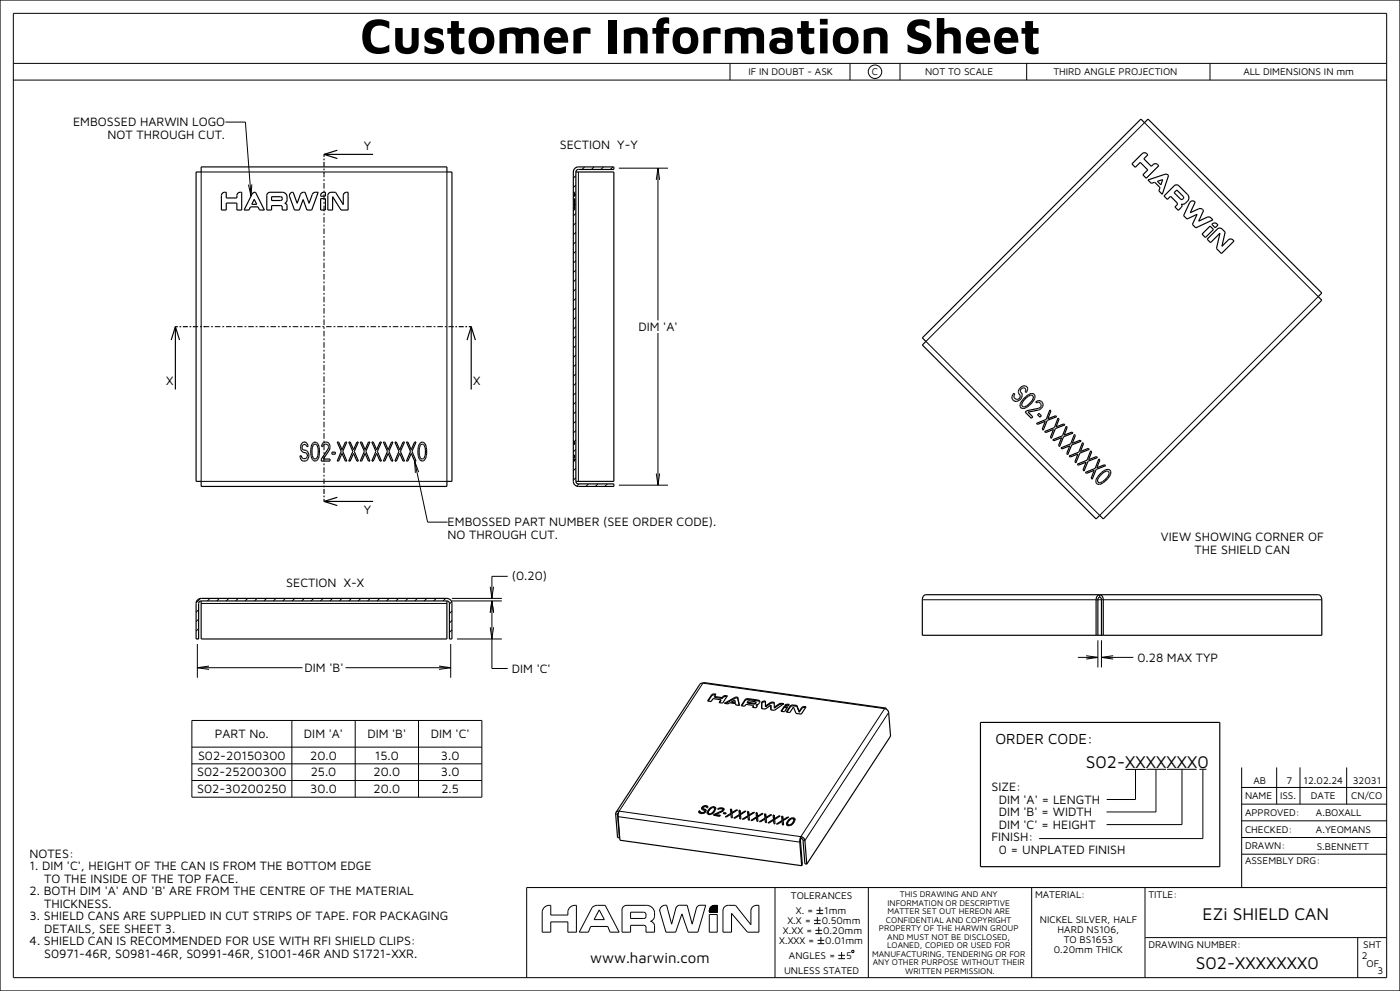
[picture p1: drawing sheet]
<svg xmlns="http://www.w3.org/2000/svg" width="420mm" height="297mm" viewBox="0 0 420 297" stroke-linecap="round" stroke-linejoin="round" font-family="sans-serif">
<g fill="none" stroke="#000" stroke-width=".3">
<path d="M4 4h412v289h-412zM4 19h412M219 19v5M255 19v5M270 19v5M308 19v5M363 19v5M4 24h412M67.6 36.6h6l1.7 22.2M343.3 36.8l52.2 52.1-65.6 65.6-52.1-52.2zM60.3 51.5h73.8v92.8h-73.8zM75.5 55.3l-.2 3.5-.8-3.5"/>
<path d="M97.2 52.3v.8M97.2 53.7v.6M97.2 54.8v1.7M97.2 57.1v.6M97.2 58.2v1.7M172 58.6h.4M172.3 58.8l-.3 .3M172.8 52.6l-.8 .8M172.8 55.5l-.8 .7M172.8 58.3l-.4 .4M173.5 51.5v92.8M175.4 50l-.8 .8"/>
<path d="M178.2 50l-.8 .8M181 50l-.7 .8M183.9 50l-.8 .8M185.7 50.4h14.7M196.9 53.9l.5-3.5 .5 3.5M197.4 50.4v45.6M97.2 60.5v.6M97.2 61.6v1.7M97.2 63.9v.6M97.2 65.1v1.7M97.2 67.3v.6M97.2 68.5v1.7"/>
<path d="M97.2 70.7v.6M97.2 71.9v1.7M97.2 74.1v.6M97.2 75.3v1.7M97.2 77.5v.6M97.2 78.7v1.7M172.8 61.1l-.4 .4M172.8 64l-.8 .7M172.8 66.8l-.8 .7M172.8 69.6l-.8 .8M172.8 72.4l-.8 .8M172.8 75.3l-.8 .7"/>
<path d="M172.8 78.1l-.8 .8M58.6 97.9h.8M60 97.9h.6M61.1 97.9h.1M61.1 97.9h1.7M63.3 97.9h.6M64.5 97.9h1.6M66.7 97.9h.5M67.8 97.9h1.7M70 97.9h.6M71.1 97.9h1.7M73.4 97.9h.5"/>
<path d="M74.5 97.9h1.6M76.7 97.9h.5M77.8 97.9h1.7M80 97.9h.6M81.1 97.9h1.7M83.4 97.9h.5M84.5 97.9h1.6M86.7 97.9h.6M87.8 97.9h1.7M90 97.9h.6M91.1 97.9h1.7M93.4 97.9h.5"/>
<path d="M94.5 97.9h1.7M96.7 97.9h.6M97.2 81v.5M97.2 82.1v1.7M97.2 84.4v.5M97.2 85.5v1.7M97.2 87.8v.5M97.2 88.9v1.7M97.2 91.2v.5M97.2 92.3v1.7M97.2 94.6v.6M97.2 95.7v1.7"/>
<path d="M97.2 98v.6M97.2 99.1v1.7M97.8 97.9h1.7M100 97.9h.6M101.2 97.9h1.6M103.4 97.9h.5M104.5 97.9h1.7M106.7 97.9h.6M107.8 97.9h1.7M110.1 97.9h.5M111.2 97.9h1.6M113.4 97.9h.6"/>
<path d="M114.5 97.9h1.7M116.7 97.9h.6M117.8 97.9h1.7M120.1 97.9h.5M121.2 97.9h1.7M123.4 97.9h.6M124.5 97.9h1.7M126.7 97.9h.6M127.9 97.9h1.6M130.1 97.9h.5M131.2 97.9h1.7M133.4 97.9h.6"/>
<path d="M134.5 97.9h.9M172.8 80.9l-.8 .8M172.8 83.8l-.8 .7M172.8 86.6l-.8 .7M172.8 89.4l-.8 .8M172.8 92.2l-.8 .8M172.8 95.1l-.8 .7M172.8 97.9l-.8 .8M197.4 99.8v45.6M97.2 101.4v.6M97.2 102.5v1.7M97.2 104.8v.6"/>
<path d="M97.2 105.9v1.7M97.2 108.2v.6M97.2 109.4v1.7M97.2 111.6v.6M97.2 112.8v1.7M97.2 115v.6M97.2 116.2v1.7M97.2 118.4v.6M97.2 119.6v1.7M172.8 100.7l-.8 .8M172.8 103.6l-.8 .7M172.8 106.4l-.8 .7"/>
<path d="M172.8 109.2l-.8 .8M172.8 112l-.8 .8M172.8 114.9l-.8 .7M172.8 117.7l-.8 .8M97.2 121.8v.6M97.2 123v1.7M97.2 125.3v.5M97.2 126.4v1.7M97.2 128.7v.5M97.2 129.8v1.7M97.2 132.1v.5M97.2 133.2v1.7"/>
<path d="M97.2 135.5v.5M97.2 136.6v1.7M97.2 138.9v.6M124.4 138.2l3.9 18.3h6M172.1 138.2l-.1 .1M172.8 120.5l-.8 .8M172.8 123.3l-.8 .8M172.8 126.2l-.8 .7M172.8 129l-.8 .8M172.8 131.8l-.8 .8M172.8 134.7l-.8 .7M172.8 137.5l-.4 .4"/>
<path d="M97.2 140v1.7M97.2 142.3v.6M97.2 143.4v.9M125.6 141.5l-1.2-3.3 .2 3.5M172.8 140.3l-.8 .8M172.8 143.1l-.8 .8M173.7 145l-.7 .7M176.5 145l-.7 .8M179.4 145l-.8 .8M182.2 145l-.8 .8M185.7 145.4h14.7M196.9 141.9l.5 3.5 .5-3.5"/>
<path d="M60.1 179.4l-1.3 1.2M63 179.3l-.8 .8M65.8 179.3l-.7 .8M68.6 179.3l-.7 .8M71.5 179.3l-.8 .8M74.3 179.3l-.8 .8M77.1 179.3l-.7 .8M80 179.3l-.8 .8M82.8 179.3l-.8 .8M85.6 179.3l-.7 .8M88.4 179.3l-.7 .8M91.3 179.3l-.8 .8"/>
<path d="M94.1 179.3l-.8 .8M96.9 179.3l-.7 .8M99.8 179.3l-.8 .8M102.6 179.3l-.8 .8M105.4 179.3l-.8 .8M108.2 179.3l-.7 .8M111.1 179.3l-.8 .8M113.9 179.3l-.8 .8M116.7 179.3l-.7 .8M119.6 179.3l-.8 .8M122.4 179.3l-.8 .8M125.2 179.3l-.8 .8"/>
<path d="M128 179.3l-.7 .8M130.9 179.3l-.8 .8M133.7 179.3l-.8 .8M135.6 179.3h15M147.1 175.8l.5 3.5 .5-3.5M152.3 172.7h-4.7v6.6M276.7 179.8h119.8M59.2 193v10.1M59.6 182.7l-.8 .8M59.6 185.6l-.8 .7M59.6 188.4l-.8 .8M59.6 191.2l-.3 .3"/>
<path d="M60.3 180.9h73.8M62.7 199.6l-3.5 .5 3.5 .5M131.7 199.6l3.5 .5-3.5 .5M135.2 193v10.1M135.5 180.4l-.7 .6M135.6 180.1h15M135.6 183.1l-.8 .8M135.6 188.8l-.8 .7M135.6 185.9l-.8 .8M137.1 191.5h13.5M147.1 183.6l.5-3.5 .5 3.5M147.1 188l.5 3.5 .5-3.5"/>
<path d="M147.6 180.1v20.2h4.7M323.4 197h6M325.9 196.5l3.5 .5-3.5 .5M329.4 191.9v8.1M330.4 197h9.6M330.4 191.9v8.1M333.9 196.5l-3.5 .5 3.5 .5M57.6 215.9h87v23h-87zM59.2 200.1h31.6M87.6 215.9v23M103.7 200.1h31.5M106.6 215.9v23"/>
<path d="M125.6 215.9v23M210.9 204.7l54.5 7.7-25.1 38.3-54.6-7.6zM213.5 208.3v.2M214.5 208v.2M216.9 208.8v.2M217.9 208.5v.2M220.4 209.1v.2M221.2 208.9v.3M223.5 209.7v.3M224.5 209.4v.3M226 211.6v.3M226.2 210.8v.2"/>
<path d="M226.7 210.6v.3M226.7 210.5v.3M227.2 209.8l.1 .2M228.5 210.6v.2M229.5 210.1l.1 .3M231.1 210.6v.3M231.9 210.4v.3M233.7 211v.2M234.6 210.8v.3M235.5 211.4v.1M236.5 211.1v.2M237.1 211.6v.3"/>
<path d="M238.1 211.3v.2M240.5 212.1v.2M241.5 211.8v.2M266.6 213.5l-25.1 38.4-.6-.1M57.6 223.9h87M57.6 228.9h87M57.6 233.9h87M337.7 230.6h6M340.7 230.6v9h-8.7M343.9 230.6h5.9M346.8 230.6v12.7h-14.8M350.1 230.6h8.9"/>
<path d="M354.6 230.6v16.5h-22.6M359.8 230.6h2.1M360.9 230.6v20.7h-49.2M372.5 236h43.5M372.5 230v36M383 230v11M390 230v11M404 230v11M185.4 244.7l54.5 7.7 .2-.3M185.5 243.6l-.2 .4h-.6M372.5 256h43.5M372.5 251h43.5"/>
<path d="M372.5 246h43.5M372.5 241h43.5M163.3 271.9l.9-.5 1-.1v2.9h5.2a2.3 2.3 0 0 1 2.5-2.9v8.1h-2.5v-3.1h-5.2v3.1h-2.5v-6.2zM177.6 272l1.3-.7h2.7l4.2 8.1h-2.8l-.7-1.7h-5.1l-.7 1.7h-2.7zM179.8 272.7l1.5 2.9h-3.1zM187 271.7l.8-.4h6.2a2.58 2.58 0 0 1 2.3 2 2.58 2.58 0 0 1-1.1 2.8l.6 .3 .5 .6 .1 2.4h-2.6v-1.7l-.6-.4h-4v2.1h-2.6v-6.7zM189.2 273.4l4.2 .1 .4 .4v.9l-.5 .4-4.1 .1zM202.8 272l-1.3 5-1.5-5.7-1.4 .3-.5 .6-.2 .8M209 272l-1.3 5-1.6-5.7h-2.3l-.6 .3-.4 .5M209 272.1l.6-.7 2.1-.1-2.3 8.1h-2.9l-1.9-5.5-1.9 5.5h-2.9l-1.9-6.5M212.8 274.1h2.4v5.3h-2.4zM212.8 273.4h2.4"/>
<path d="M213.6 271.6l-.6 .6M213.8 271.5l-.9 .9M214 271.4l-1.2 1.2M214.2 271.4l-1.4 1.3M214.3 271.3l-1.5 1.5M214.4 271.3l-1.6 1.7M214.5 271.3l-1.7 1.8M214.6 271.3l-1.8 1.9M214.7 271.3l-1.9 2M214.8 271.3a1.77 1.77 0 0 0-2 2.1M214.8 271.3h.4M214.8 271.3l-2 2.1"/>
<path d="M214.9 271.3l-2.1 2.1M215 271.3l-2.1 2.1M215.1 271.3l-2.1 2.1M215.2 271.3v2.1M215.2 271.3l-2.1 2.1M215.2 271.4l-2 2M215.2 271.5l-1.9 1.9M215.2 271.6l-1.8 1.8M215.2 271.7l-1.7 1.7M215.2 271.8l-1.6 1.6M215.2 272l-1.4 1.4M215.2 272.1l-1.3 1.3"/>
<path d="M215.2 272.2l-1.2 1.2M215.2 272.3l-1.1 1.1M215.2 272.4l-1 1M215.2 272.5l-.9 .9M215.2 272.6l-.8 .8M215.2 272.7l-.7 .7M215.2 272.8l-.6 .6M215.2 272.9l-.5 .5M215.2 273l-.4 .4M215.2 273.1l-.3 .3M215.2 273.2l-.2 .2M215.2 273.3l-.1 .1"/>
<path d="M226.8 271.3h.9v8.1h-3.5l-4.7-5.7v5.7h-2.6v-6.4a1.59 1.59 0 0 1 1.6-1.7h2.2l4.6 5.8v-4.1a1.69 1.69 0 0 1 1.7-1.7M232.5 266v27M244.2 275.8h2M244.2 276.8h2M244.6 278.8h2M244.6 279.8h2M244.9 272.8h2M244.9 273.8h2M245.2 274.8v2M245.6 277.8v2M245.9 271.8v2M260.5 266v27"/>
<path d="M309.5 266v27M343.5 266v27M416 266h-258v27M245.3 281.8h2M245.3 282.8h2M246.3 280.8v2M251.5 286.3h2M251.5 287.3h2M252.5 285.3v2M255.7 284.8l.5 .2-.2 .5-.5-.2zM343.6 281h72.4M407.3 281v12"/>
<circle cx="262.5" cy="21.5" r="2.02"/>
</g>
<g fill="none" stroke="#000" stroke-width=".35">
<path d="M0 0h420v297h-420zM60.3 50h73.8v1.5h1.5v92.8h-1.5v1.5h-73.8v-1.5h-1.5v-92.8h1.5zM66.7 57.9l1.2-.3v1.7h3.2a1.33 1.33 0 0 1 .6-1.6l.8-.1v5.3h-1.4v-2h-3.2v2h-1.5v-4.3zM75.8 57.9l.9-.3 2.6 5.3h-1.4l-.5-.9h-2.3l-.4 .9h-1.5zM76.3 59.7l.7 1.5h-1.5zM80.3 57.9l.7-.3h3.7a1.9 1.9 0 0 1 1.4 1.5 1.9 1.9 0 0 1-.7 1.9l.7 .5v1.4h-1.4l-.1-1.1-.4-.2h-2.7v1.3h-1.5v-4.3zM81.5 59h2.7a.58 .58 0 0 1 .5 .5 .58 .58 0 0 1-.5 .6h-2.7zM87.2 57.8l.7-.2 1.2 3.3 1.4-3.1 1-.2 1.2 3.3 1.1-2.9a1.55 1.55 0 0 1 1.7-.4l-2 5.3h-1.4l-1.2-3.1-1.1 3.1h-1.5l-1.4-4v-.6zM96.2 59.5h1.4v3.4h-1.4zM96.5 57.9l1.1-.3v1.2h-1.4zM97.2 47.5v.5M97.2 48.5v1.5"/>
<path d="M97.2 50.5v.5M97.2 51.5v.8M98.6 57.9l.7-.3h1.4l2.3 3.7v-2.7a1.09 1.09 0 0 1 1.4-1v5.3h-2.1l-2.5-3.9v3.9h-1.5v-4.3zM101.2 45l-4 1.3 4 1.2M111.9 46.3h-14.7v.7M172 59.5h.4v3.4h-.4M172 57.6h.4v1.2h-.4M172.8 51.5l.2-.5 .5-.2h10.7v-.8h-10.7a1.52 1.52 0 0 0-1.5 1.5v92.8a1.52 1.52 0 0 0 1.5 1.5h10.7v-.8h-10.7l-.5-.2-.2-.5M172.8 51.5h11.4v92.8h-11.4M172.8 51.5v92.8M339.6 49.1l3-3a1.09 1.09 0 0 1 1.8 .3l-1.3 1.2 2.3 2.3a1.33 1.33 0 0 1 1.6-.8l.6 .6-3.7 3.7-1-1 1.4-1.5-2.2-2.2-1.5 1.4zM344.4 53.9l5-1.7h.6l.6 .4-1.9 5.6-1-1 .3-1-1.6-1.6-1 .4z"/>
<path d="M347.2 54.4l1.6-.6-.5 1.6zM349.2 58.7l3.1-3a.99 .99 0 0 1 1.4 0l2.6 2.6a1.9 1.9 0 0 1-.1 2 1.9 1.9 0 0 1-1.8 .9l.1 .8-1 1-1-1 .7-.8-.1-.4-1.9-2-1 1zM352.2 57.8l.8-.9 2 2a.58 .58 0 0 1-.1 .7 .58 .58 0 0 1-.7 .1zM357 60.5l.9-.3 .7 .4-1.5 3.2 2.8-1.3 .6 .1 .6 .5-1.5 3.2 2.8-1.3a1.55 1.55 0 0 1 1.5 .9l-5.2 2.4-1-1 1.4-3.1-3 1.4-1-1zM360.6 70.2l2.4-2.4 1 1-2.4 2.4zM363.5 67.2l.2-.1a1.09 1.09 0 0 1 1.7 .3l-.8 .9zM365.2 68.6a.99 .99 0 0 1 1.4 0l.9 1-.9 4.2 1.9-1.9a1.09 1.09 0 0 1 1.7 .3l-3.8 3.8-1.5-1.5 1.1-4.6-2.8 2.8-1.1-1zM53.4 97.9h-.8v18.8M53.9 97.9h.5M54.9 97.9h1.5M56.9 97.9h.5M57.9 97.9h.7"/>
<path d="M135.4 97.9h.7M136.6 97.9h.5M137.6 97.9h1.5M139.6 97.9h.5M140.6 97.9h.8v18.8M51.4 101.9l1.2-4 1.3 4M140.1 101.9l1.3-4 1.2 4M276.7 101.3l65.6-65.6 1 1.1 1.1-1.1 52.1 52.1-1 1.1 1 1.1-65.5 65.5-1.1-1-1.1 1-52.1-52.1 1.1-1.1zM304.1 117.9l.4 .3-.4 .7a1.01 1.01 0 0 0 1.2 .8 .93 .93 0 0 0 .7-.7 .93 .93 0 0 0-.4-1 1.67 1.67 0 0 1 .6-1.9 1.67 1.67 0 0 1 1.9-.1 1.44 1.44 0 0 1-.2 1.6l-.4-.3a.71 .71 0 0 0-.2-1 .71 .71 0 0 0-1 .3 .73 .73 0 0 0 .2 1.2 1.69 1.69 0 0 1-.6 2.1 1.69 1.69 0 0 1-2.2-.2 1.42 1.42 0 0 1 .4-1.8zM307.3 119.8a2.42 2.42 0 0 1 2.5-1.2 2.82 2.82 0 0 1-1.7 3l-.8 .3-.6-.1a1.48 1.48 0 0 1 .6-2zM307.7 118.9l.8-.6a1.17 1.17 0 0 1 1.8-.1 1.17 1.17 0 0 1-.2 1.7 4.5 4.5 0 0 1-3.5 2.5 1.42 1.42 0 0 1 0-2.3zM90.6 132.8a1.09 1.09 0 0 1 1.3-.2 1.09 1.09 0 0 1 .5 1.2h-.4a.71 .71 0 0 0-.9-.6 .71 .71 0 0 0-.5 1 .73 .73 0 0 0 1 .7 1.69 1.69 0 0 1 1.1 1.9 1.69 1.69 0 0 1-1.7 1.4 1.42 1.42 0 0 1-1-1.6h.4l.3 .7a1.01 1.01 0 0 0 1.4-.2 .93 .93 0 0 0 0-1.1 .93 .93 0 0 0-1-.4 1.76 1.76 0 0 1-.5-2.8z"/>
<path d="M94.1 132.6a1.42 1.42 0 0 1 1.7 1.6l-.1 2.6a1.17 1.17 0 0 1-1.2 1.4 1.17 1.17 0 0 1-1.1-1.4 4.5 4.5 0 0 1 .7-4.2zM94.2 133.2l.3-.1a2.82 2.82 0 0 1 .9 3.4l-.3 .7-.6 .4a2.82 2.82 0 0 1-.8-3.4zM96.8 132.8a1.36 1.36 0 0 1 1.8 0 1.36 1.36 0 0 1 .3 1.7l-1.9 3.1h2v.6h-2.6v-.6l2-3.1a.9 .9 0 0 0-.3-1.3 .9 .9 0 0 0-1.3 .6h-.3zM99.6 135.5h1v.6h-1zM101.2 132.5h.4l1 2.3 1-2.3h.4l-1.2 2.8 1.2 2.9h-.4l-1-2.3-1 2.3h-.4l1.2-2.9zM104.6 132.5h.5l1 2.3 1-2.3h.4l-1.2 2.8 1.2 2.9h-.4l-1-2.3-1 2.3h-.5l1.3-2.9zM108.1 132.5h.4l1 2.3 1-2.3h.5l-1.3 2.8 1.3 2.9h-.5l-1-2.3-1 2.3h-.4l1.2-2.9zM111.5 132.5h.5l1 2.3 1-2.3h.4l-1.2 2.8 1.2 2.9h-.4l-1-2.3-1 2.3h-.5l1.3-2.9zM115 132.5h.4l1.1 2.3 1-2.3h.4l-1.2 2.8 1.2 2.9h-.4l-1-2.3-1.1 2.3h-.4l1.2-2.9zM118.5 132.5h.4l1 2.3 1-2.3h.5l-1.3 2.8 1.3 2.9h-.5l-1-2.3-1 2.3h-.4l1.2-2.9zM121.9 132.5h.5l1 2.3 1-2.3h.4l-1.2 2.8 1.2 2.9h-.4l-1-2.3-1 2.3h-.5l1.3-2.9zM126.3 132.6a1.42 1.42 0 0 1 1.6 1.6l-.1 2.6a1.17 1.17 0 0 1-1.1 1.4 1.17 1.17 0 0 1-1.2-1.4 4.5 4.5 0 0 1 .8-4.2z"/>
<path d="M126.3 133.2l.4-.1a2.82 2.82 0 0 1 .9 3.4l-.3 .7-.6 .4a2.82 2.82 0 0 1-.9-3.4zM172 137.6h.4v.6h-.4M172 132.6h.4v.6h-.4M172 136.4h.4v.8h-.4M172 132.8h.4M308 123.1l3.6-.7a.9 .9 0 0 0 .7-1.2 .9 .9 0 0 0-1.3-.5l-.3-.2a1.33 1.33 0 0 1 2.1 .3 1.33 1.33 0 0 1-.9 1.9l-3.5 .8 1.4 1.4-.4 .5-1.8-1.9zM311.7 123.9l.7 .7-.4 .4-.7-.7zM313.4 129.3l2.9-1.2 1.1-2.8 .3 .3-.9 2.4 2.3-1 .4 .3-2.9 1.2-1.2 2.9-.3-.3 .9-2.4-2.3 .9zM315 122.9l.3 .3-.9 2.3 2.3-.9 .3 .3-2.8 1.1-1.2 2.9-.3-.3 .9-2.3-2.4 .9-.3-.3 3-1.2zM319.9 127.8l.3 .3-.9 2.3 2.3-.9 .3 .3-2.8 1.1-1.2 2.9-.3-.3 .9-2.3-2.4 .9-.3-.3 3-1.2zM320.7 136.7l3-1.2 1.1-2.9 .3 .4-1 2.3 2.4-.9 .3 .3-2.8 1.1-1.2 2.9-.3-.3 .9-2.3-2.4 .9zM322.3 130.2l.3 .3-.9 2.4 2.3-1 .3 .3-2.8 1.1-1.2 3-.3-.3 .9-2.4-2.3 .9-.3-.3 2.9-1.2z"/>
<path d="M327.2 135.1l.3 .3-.9 2.3 2.3-.9 .3 .3-2.8 1.1-1.2 3-.3-.3 .9-2.4-2.3 .9-.3-.3 2.9-1.2zM329.7 137.5l.3 .3-1 2.4 2.4-.9 .3 .3-2.8 1.1-1.2 2.9-.3-.3 .9-2.3-2.4 .9-.3-.3 2.9-1.2zM97.2 149.5v.8h14.7M97.2 144.3v.7M97.2 145.5v.5M97.2 146.5v1.5M97.2 148.5v.5M101.2 149l-4 1.3 4 1.2M329.7 142.4l1.6-1.4a1.17 1.17 0 0 1 1.7-.1 1.17 1.17 0 0 1-.1 1.8 4.5 4.5 0 0 1-3.5 2.5 1.42 1.42 0 0 1-.1-2.3zM330 142.6a2.42 2.42 0 0 1 2.6-1.3 2.82 2.82 0 0 1-1.8 3.1l-.7 .3-.7-.2a1.48 1.48 0 0 1 .6-1.9zM329.8 178.2h-52.2l-.6 .5-.3 1v10.7h119.8v-10.7l-.3-1-.6-.5h-65.5M329.9 179l-.4 .2-.1 .5v10.7"/>
<path d="M329.9 179l.4 .2 .1 .5v10.7M329.9 178.2l-.7 .4-.4 1.1v10.7M329.9 178.2l.7 .4 .4 1.1v10.7M329.9 178.2v.8M60.3 180.1l-.5 .2-.2 .6v10.6h-.8v-10.6a1.52 1.52 0 0 1 1.5-1.6h73.8a1.52 1.52 0 0 1 1.5 1.6v10.6h-.8v-10.6l-.2-.6-.5-.2M60.3 180.1v11.4h73.8v-11.4M60.3 180.1h73.8M214.3 208.7l.5-.7-1.2 .2-1.3 1.9 1 .1 .6-.8 2.4 .3M214.3 208.7v.3l2.4 .3M214.3 208.7l2.4 .4M214.6 208.3l-1.1 .2-1 1.6M216.3 209.7l-.4 .9"/>
<path d="M216.7 209.1l.6-.6h.9l-1.4 2.2-1.1-.1 .6-.9M216.7 209.1v.2M218.1 208.7l-.9 .1-.5 .5M219.5 210.3l.9-.5 .2 .7M219.5 210.3v.3l1.1 .1v-.2M219.5 210.3l1.1 .2M221.3 208.9l-.9 .1-3.1 1.8 1.1 .1 .6-.3 1.6 .2 .1 .5 1.1 .1M221.3 208.9v.3M221.3 208.9l.5 2.5M221.3 209.2l-.8 .1-2.8 1.5M221.3 209.2l.5 2.2M226 211.5l-.1 .5"/>
<path d="M226 211.5l-.2 .5 1 .1 .4-.5M226.7 210.4v.5l-.4 .1-2.1-.3v-.2M226.7 210.4l-2.2-.4-.3 .5M226.7 210.4l-.4 .4-2.1-.3M226.9 211.2l.3 .4M228 210.4l-.7-.4-3.3-.3-.5 .3-1 1.5M228 210.3h.1M228 210.3l-.7-.5-3.3-.4-.5 .3-1.2 1.8 1.1 .1 .4-.5 2.2 .4M228 210.3l-.5 .7-.6 .2M229.6 211.6l1.6-1.1h1.1v1.5M229.6 211.6v-1.5l-.9 .2-.2 .3v1.8M229.6 210.4h-.6l-.5 .3v1.7"/>
<path d="M231.3 211.3v1.4l1 .2 2.9-2h-1.3l-1.6 1.1M231.3 211.3l-1.7 1.2-1.1-.1M231.3 211.3v.3M232.3 210.7h-1l-1.6 1.2-.1-.3M234.9 211.1h-.9l-1.7 1.1v-.2M235.2 211.8l1.1 .1-.9 1.4-1.1-.1zM235.2 211.8v.2M235.2 212l-.7 1.2M235.2 212l.9 .1M235.5 211.3l1.3-.2-.3 .5-1.1-.1zM236.6 211.3l-1 .2M239 211.4l-1.1-.1-.7 .2-1.3 1.9 1.1 .1 1-1.6 .8 1.9 1.6 .2 1.4-2.2-1.2 .1-.8 1.3"/>
<path d="M239 211.4l.1 .3M239 211.4l.8 1.8M239.1 211.7l-1.2-.2-.7 .2-1.1 1.7M239.1 211.7l.7 1.8M239.8 213.2v.3M241.7 212.1l-1 .1-.9 1.3M265.6 212.2l-54.5-7.6-.8 .2-.3 .3-25.2 38.4M265.6 212.2l.3 .3M265.6 212.2l-.2 .2 .7 .3 .5 .7 .6 7.2-25.2 38.4M294.1 216.5h71.8v43.2h-71.8zM184.8 243.5l-.1 .5 .6 7 .5 .1M184.8 243.5l.9-.4-.3 1.4 .6 7.3 54.5 7.6"/>
<path d="M185.5 243.6l-.2 .4 .5 7.1M185.9 251l-.1 .1M209.7 243.2v.3l.1-.2M209.7 243.2v.3M209.7 243l.1 .3M209.7 243l.4 .1-.1 .1M209.7 243v.2M209.8 243.3h.2M210 243.2l.1 .4M210 243.2l.1 .2M210.1 243.4v.2M210.1 243.4l.2 .1"/>
<path d="M210.1 243.6l.2 .1M210.3 243.5v.2M210.3 243.5h.4M210.3 243.7l.4 .1M210.5 242.1v.2M210.5 242.1v.4l.9 .5M210.5 242.3v.1M210.7 241.9v.2M210.7 241.9l-.2 .2M210.7 242.1l-.2 .2M210.7 243.5v.3M210.8 242.2l.1 .4"/>
<path d="M210.8 242.2l.1 .2M210.8 241.7l.1 .2M210.8 241.7l-.1 .2M210.9 241.9l-.2 .2M210.9 242.4h.2M210.9 242.4v.2M210.9 243.5v.3M210.9 243.5h-.2M210.9 242.6l.2 .1M210.9 243.8h-.2M211.1 242.4v.3M211.1 242.4l.3 .1"/>
<path d="M211.1 242.7h.3M211.2 243.4v.3M211.2 243.4l-.3 .1M211.2 243.7l-.3 .1M211.2 241.5v.3M211.2 241.5l-.4 .2M211.2 241.8l-.3 .1M211.4 243.3v.2M211.4 243.3l-.2 .1M211.4 242.5v.2M211.4 242.5l.2 .1M211.4 243.5l-.2 .2"/>
<path d="M211.4 242.7l.2 .1M211.4 243l.1 .4M211.4 243l.1 .1M211.5 243.1v.3M211.5 243.1l-.1 .2M211.5 241.4v.3M211.5 241.4l-.3 .1M211.5 243.4l-.1 .1M211.5 241.7l-.3 .1M211.5 241.7l.5 .3M211.5 241.7l-.4 .1-.3 .4M211.6 242.6l.2 .1"/>
<path d="M211.6 242.6v.2M211.6 242.8l.2 .1M211.7 241.4v.3M211.7 241.4l.3 .1M211.7 241.4h-.2M211.7 241.7h.3M211.7 241.7h-.2M211.8 242.7v.4M211.8 242.7v.2M211.8 242.9a1.34 1.34 0 0 1-2.1 .6M212 241.5v.2M212 241.5h.2"/>
<path d="M212 241.7l.2 .1M212 242v.1M212.2 243.5v.2M212.2 243.5v.3M212.2 241.5l.2 .4M212.2 241.5v.3M212.2 243.3v.3M212.2 243.3v.2M212.2 241.8l.1 .2M212.2 243.6v.1M212.3 243l.1 .3M212.3 243l-.1 .3"/>
<path d="M212.4 241.9l-.1 .2-.3-.1M212.4 243.3l-.2 .3M212.5 243.7l.1 .3M212.5 243.7l.1 .1M212.6 243.8v.2M212.6 243.8l.2 .1M212.6 242.6l.1 .2M212.6 242.6l-.3 .4M212.7 242.8l-.3 .5M212.8 243.9l.1 .2-.3-.1M212.8 242.3l.1 .3M212.8 242.3l-.2 .3"/>
<path d="M212.9 242.6l-.2 .2M213 242.2v.3M213 242.2l-.2 .1M213 242.5l-.1 .1M213.1 243.9l.1 .2M213.1 243.9h-.3M213.2 242l.1 .3M213.2 242l-.2 .2M213.3 242.3l-.3 .2M213.4 243.8v.2M213.4 243.8l-.3 .1M213.4 242.2l-.1 .1"/>
<path d="M213.5 241.9v.2M213.5 241.9l-.3 .1M213.5 242.1l-.6 .6-.4 1M213.8 243.5v.3M213.8 243.5l-.4 .3M213.8 243.8l-.3 .1M213.9 241.8v.2M213.9 241.8l-.4 .1M214 243.2v.3M214 243.2l-.2 .3M214 243.5l-.2 .3M214 242l.4 .2"/>
<path d="M214 242l-.5 .1M214.2 241.8l.3 .1M214.2 241.8v.2M214.2 241.8h-.3M214.2 244.1l-.1 .2 1.9 .3M214.2 244.1v.2M214.2 242l.3 .1M214.2 242h-.2M214.2 244.3h.1M214.2 242.9l.1 .2M214.2 242.9l-.2 .3M214.3 243.1l-.3 .4"/>
<path d="M214.4 242.2v.3M214.4 242.2v.6M214.4 242.8v-.2l-.2 .3M214.4 242.8l-.1 .3M214.5 241.9l.2 .2M214.5 241.9v.2M214.5 242.1l.2 .2M214.6 244.1l.1 .3 1.3 .2M214.6 244.1l1.5 .2-.1 .3M214.7 244.1l-.5 .2M214.7 242.1a1.95 1.95 0 0 1-2.3 1.9l-.2-.3M214.7 242.1v.2"/>
<path d="M214.7 242.3v.1M215.5 242.3v.3M215.5 242.3l-.2 .2 1.4-.1M215.8 242.2v.2M215.8 242.2l-.3 .1M216.1 242.1v.2M216.1 242.1h.4M216.1 242.1l-.3 .1M216.5 242.4l.3 .2M216.5 242.1v.2h-.2M216.5 242.1h.2M216.5 243l.1 .3 .2-.2"/>
<path d="M216.5 243l-2.3 1.1M216.7 242.1v.3M216.7 242.1l.3 .1M216.7 242.4l.3 .1M216.8 242.8v.3M216.8 242.8l-.3 .2M216.8 242.6l.1 .2M216.8 242.6v.1M216.8 242.7v.4M216.8 242.7v.1M217 242.2l.2 .1M217 242.2v.3"/>
<path d="M217 242.5l.2 .1M217.1 243.5l.8 .2-.2 .2-.7-.1zM217.1 243.5v.3M217.1 243.8h.1M217.2 242.3v.3M217.2 242.3v.3l-.3 .5-2.3 1M217.2 242.6v.1M219.3 243.7v.3M219.3 244h.1M219.4 242.5l.1 .3-.4-.1M219.4 242.5h-.3l.2 1.2M219.4 242.5l.2 1.3v-.2l1.3-.9"/>
<path d="M220.9 242.7l.4 .1-1.7 1 .1 1.3h-.3l-.1-1.1-1.4 .9-.3-.1 1.7-1.1M220.9 242.7l.1 .2M221.7 243.1h.3M221.8 244.1l-1.7 1.1h.4l1.3-.8M221.8 244.1l.1 .3M221.9 244.4h-.1M222 242.9l-.3-.1 .1 1.3M222 242.9v.2M222 242.9l.1 1M222 243.1l.1 1.1M222.1 243.9v.3M222.2 244.1l.1 1.4-.4-.1-.1-1"/>
<path d="M222.2 244.1v.1M223.5 243.1h.3l-1.6 1M223.5 243.1v.2M223.5 243.1l-1.4 .8M224.4 244.5l-1.7 1 .3 .1 1.4-.9M224.4 244.5v.2M224.4 244.7h.1M224.6 243.2v.3l-.3-.1M224.6 243.2h-.4l.2 1.3M224.6 243.2l.1 1.3M224.7 244.5l.1 1.3h-.3l-.1-1.1M226.1 243.4l.3 .1-1.7 1"/>
<path d="M226.1 243.4l-1.4 .9v.2M226.1 243.4v.3M226.9 244.8l-1.6 1.1h.3l1.3-.8M226.9 244.8l.1 .3M227 245.1h-.1M227.1 243.6v.2h-.3M227.1 243.6l-.3-.1 .1 1.3M227.1 243.6l.2 1.3M227.3 244.9l.1 1.3-.3-.1-.2-1M228.6 243.8h.3l-1.6 1.1M228.6 243.8l-1.4 .8 .1 .3M228.6 243.8v.2"/>
<path d="M229.5 245.2l-1.7 1.1h.3l1.4-.9M229.5 245.2v.2M229.7 243.9v.3l-.3-.1M229.7 243.9h-.3l.1 1.3M229.7 243.9l.1 1.3M229.8 245.2l.1 1.4-.3-.1-.1-1.1M229.8 245.2h.1M231.2 244.1l.3 .1-1.7 1M231.2 244.1l-1.4 .9v.2M231.2 244.1v.3M232.1 245.5l-1.7 1.1 .3 .1 1.4-.9M232.1 245.5v.3"/>
<path d="M232.2 244.3l.1 .2h-.4M232.2 244.3h-.3l.2 1.2M232.2 244.3l.2 1.3v-.2l1.3-.9M233.7 244.5l.4 .1-1.7 1 .1 1.3h-.3l-.1-1.1M233.7 244.5l.1 .2M234.6 245.9l-1.7 1.1h.4l1.3-.8M234.6 245.9v.3M234.8 244.7v.2h-.3M234.8 244.7l-.3-.1 .1 1.3M234.8 244.7l.1 1.3v-.3l1.4-.8M235.9 247a.75 .75 0 0 0 1.3 .3M236 246.8v.2v-.1"/>
<path d="M236 246.8v.3M236 246.6v.3M236 246.6v.2M236.1 246.4v.2M236.1 246.4l-.1 .2M236.1 246.6l-.1 .3M236.3 247l.1 .4M236.3 247l.1 .1M236.3 244.9h.3l-1.7 1 .2 1.4-.4-.1-.1-1M236.3 244.9v.2M236.4 247.1l.2 .1M236.4 247.1v.3"/>
<path d="M236.4 247.4l.2 .1M236.4 245.9v.3M236.4 245.9l-.3 .5M236.4 246.2l-.3 .4M236.6 247.2v.3M236.6 245.7l.1 .2M236.6 245.7l-.2 .2M236.7 245.9l-.3 .3M236.8 245.5v.3M236.8 245.5l-.2 .2M236.8 245.8l-.1 .1M236.9 247.2h-.3"/>
<path d="M236.9 247.2v.2M237 245.3v.3M237 245.3l-.2 .2M237 245.6l-.2 .2M237.1 247.1l.1 .2M237.1 247.1l-.2 .1M237.2 245.5l-.2 .1M237.3 245.2v.2M237.3 245.2l-.3 .1M237.3 245.4l-.9 1-.1 .6M237.6 246.8v.3M237.6 246.8l-.5 .3"/>
<path d="M237.6 247.1l-.3 .2M237.6 245.1l.1 .3M237.6 245.1l-.3 .1M237.8 246.6v.2M237.8 246.6l-.2 .2M237.8 246.8l-.2 .3M237.8 245.4h-.5M237.8 245.4l.4 .2M238 245.1h-.4M238 245.1l.3 .1M238 245.1v.3M238 245.4h-.2"/>
<path d="M238 245.4l.3 .1M238 246.2l.1 .3M238 246.2l-.2 .4M238.1 246.5l-.3 .3M238.2 245.6v.2M238.2 245.6v.5M238.2 246.1v-.2l-.2 .3M238.2 246.1l-.1 .4M238.3 245.2l.2 .2M238.3 245.2v.3M238.3 245.5l.2 .1M238.5 245.4a1.95 1.95 0 0 1-1.3 1.9"/>
<path d="M238.5 245.4v.2M238.5 245.6v.1M240.3 250.7l.7 .4 .4 .7 .6 7.2M240.3 250.7l-.4 1.5 .6 7.2M240.3 250.7v.5M240.3 251.2l.6 .6 .6 7.1 .5 .1M240.3 251.2l-.2 .8 .6 7.1-.2 .3"/>
</g>
<text font-size="15" x="108.1" y="16">Customer Information Sheet</text>
<g font-size="5.3">
<text x="325.8" y="230">S02-XXXXXXX0</text>
<text x="360.8" y="275.8">EZi SHIELD CAN</text>
<text x="358.8" y="290.3">S02-XXXXXXX0</text>
</g>
<g font-size="4.5">
<text x="298.7" y="223.1">ORDER CODE:</text>
<text x="177.1" y="288.5">www.harwin.com</text>
</g>
<g font-size="3.8">
<text x="21.9" y="37.8">EMBOSSED HARWIN LOGO</text>
<text x="32.3" y="41.6">NOT THROUGH CUT.</text>
<text x="109.1" y="45">Y</text>
<text x="167.9" y="44.6">SECTION Y-Y</text>
<text x="191.5" y="99.2">DIM 'A'</text>
<text x="49.9" y="115.5">X</text>
<text x="141.9" y="115.5">X</text>
<text x="109.1" y="154">Y</text>
<text x="134.3" y="157.7">EMBOSSED PART NUMBER (SEE ORDER CODE).</text>
<text x="134.3" y="161.5">NO THROUGH CUT.</text>
<text x="348.3" y="162.3">VIEW SHOWING CORNER OF</text>
<text x="358.4" y="166">THE SHIELD CAN</text>
<text x="153.6" y="174">(0.20)</text>
<text x="85.8" y="175.9">SECTION X-X</text>
<text x="91.4" y="201.4">DIM 'B'</text>
<text x="153.6" y="201.6">DIM 'C'</text>
<text x="341.2" y="198.3">0.28 MAX TYP</text>
<text x="64.5" y="221.2">PART No.</text>
<text x="91.2" y="221.2">DIM 'A'</text>
<text x="110.2" y="221.2">DIM 'B'</text>
<text x="129.2" y="221.2">DIM 'C'</text>
<text x="59.4" y="227.7">S02-20150300</text>
<text x="93.1" y="227.7">20.0</text>
<text x="112.5" y="227.7">15.0</text>
<text x="132.3" y="227.7">3.0</text>
<text x="59.2" y="232.7">S02-25200300</text>
<text x="93.2" y="232.7">25.0</text>
<text x="112.1" y="232.7">20.0</text>
<text x="132.3" y="232.7">3.0</text>
<text x="59.2" y="237.7">S02-30200250</text>
<text x="93.1" y="237.7">30.0</text>
<text x="112.1" y="237.7">20.0</text>
<text x="132.4" y="237.7">2.5</text>
<text x="297.4" y="237.1">SIZE:</text>
<text x="299.6" y="240.9">DIM 'A' = LENGTH</text>
<text x="299.6" y="244.6">DIM 'B' = WIDTH</text>
<text x="299.6" y="248.4">DIM 'C' = HEIGHT</text>
<text x="8.9" y="257.1">NOTES:</text>
<text x="297.4" y="252.1">FINISH:</text>
<text x="299.6" y="255.9">0 = UNPLATED FINISH</text>
<text x="8.9" y="260.9">1. DIM 'C', HEIGHT OF THE CAN IS FROM THE BOTTOM EDGE</text>
<text x="8.9" y="268.4">2. BOTH DIM 'A' AND 'B' ARE FROM THE CENTRE OF THE MATERIAL</text>
<text x="13.2" y="264.6">TO THE INSIDE OF THE TOP FACE.</text>
<text x="8.9" y="275.9">3. SHIELD CANS ARE SUPPLIED IN CUT STRIPS OF TAPE. FOR PACKAGING</text>
<text x="13.2" y="272.1">THICKNESS.</text>
<text x="13.2" y="279.6">DETAILS, SEE SHEET 3.</text>
<text x="8.9" y="283.4">4. SHIELD CAN IS RECOMMENDED FOR USE WITH RFI SHIELD CLIPS:</text>
<text x="13.2" y="287.1">S0971-46R, S0981-46R, S0991-46R, S1001-46R AND S1721-XXR.</text>
</g>
<g font-size="3">
<text x="224.5" y="22.5">IF IN DOUBT - ASK</text>
<text x="261.5" y="22.5">C</text>
<text x="277.5" y="22.5">NOT TO SCALE</text>
<text x="316" y="22.5">THIRD ANGLE PROJECTION</text>
<text x="373" y="22.5">ALL DIMENSIONS IN mm</text>
<text x="373.5" y="239.5">NAME</text>
<text x="376" y="235">AB</text>
<text x="384" y="239.5">ISS.</text>
<text x="385.9" y="234.9">7</text>
<text x="391.1" y="235.1">12.02.24</text>
<text x="393.3" y="239.5">DATE</text>
<text x="405.4" y="239.6">CN/CO</text>
<text x="405.8" y="235">32031</text>
<text x="373.5" y="244.5">APPROVED:</text>
<text x="394.8" y="244.5">A.BOXALL</text>
<text x="373.5" y="249.5">CHECKED:</text>
<text x="394.8" y="249.6">A.YEOMANS</text>
<text x="373.5" y="254.5">DRAWN:</text>
<text x="395" y="254.8">S.BENNETT</text>
<text x="373.5" y="259">ASSEMBLY DRG:</text>
<text x="237.3" y="269.3">TOLERANCES</text>
<text x="310.5" y="269">MATERIAL:</text>
<text x="344.5" y="269">TITLE:</text>
<text x="238.7" y="273.8">X. =</text>
<text x="247.3" y="273.8">1mm</text>
<text x="234.9" y="279.8">X.XX =</text>
<text x="236.2" y="276.8">X.X =</text>
<text x="246.5" y="276.8">0.50mm</text>
<text x="247" y="279.8">0.20mm</text>
<text x="312" y="276.5">NICKEL SILVER, HALF</text>
<text x="317.3" y="279.5">HARD NS106,</text>
<text x="233.8" y="282.8">X.XXX =</text>
<text x="236.7" y="287.3">ANGLES =</text>
<text x="247.6" y="282.8">0.01mm</text>
<text x="253.8" y="287.3">5</text>
<text x="316.2" y="285.5">0.20mm THICK</text>
<text x="319.1" y="282.5">TO BS1653</text>
<text x="344.5" y="284">DRAWING NUMBER:</text>
<text x="408.5" y="287.5">2</text>
<text x="409" y="284.1">SHT</text>
<text x="235.2" y="291.8">UNLESS STATED</text>
<text x="410" y="289.8">OF</text>
<text x="413.3" y="292">3</text>
</g>
<g font-size="2.6">
<text x="270" y="268.9">THIS DRAWING AND ANY</text>
<text x="266.2" y="274">MATTER SET OUT HEREON ARE</text>
<text x="266.2" y="271.4">INFORMATION OR DESCRIPTIVE</text>
<text x="263.7" y="279.1">PROPERTY OF THE HARWIN GROUP</text>
<text x="265.8" y="276.5">CONFIDENTIAL AND COPYRIGHT</text>
<text x="266.2" y="281.6">AND MUST NOT BE DISCLOSED,</text>
<text x="261.6" y="286.7">MANUFACTURING, TENDERING OR FOR</text>
<text x="266.1" y="284.2">LOANED, COPIED OR USED FOR</text>
<text x="261.8" y="289.3">ANY OTHER PURPOSE WITHOUT THEIR</text>
<text x="271.6" y="291.8">WRITTEN PERMISSION.</text>
</g>
</svg>
